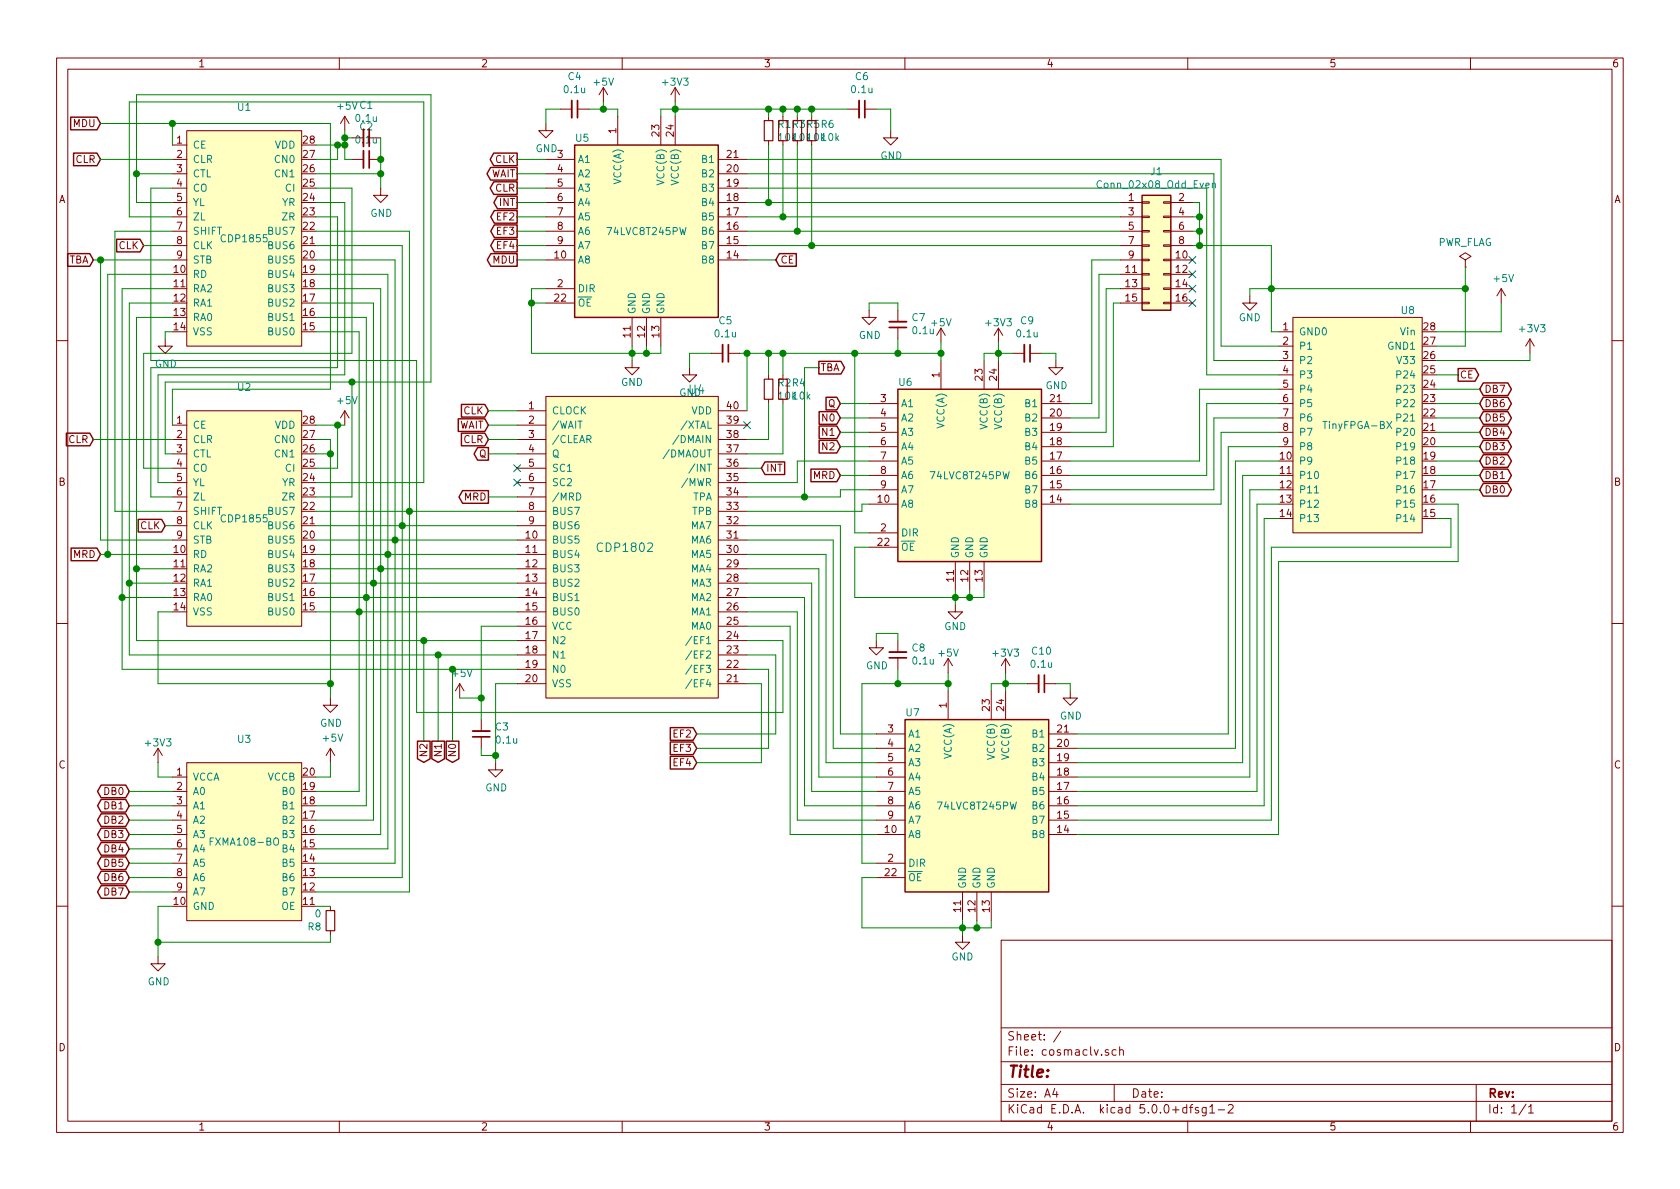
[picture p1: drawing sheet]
<svg xmlns="http://www.w3.org/2000/svg" width="297mm" height="210mm" viewBox="0 0 297 210" stroke-linecap="round" stroke-linejoin="round" font-family="sans-serif">
<g fill="none" stroke="#840000" stroke-width=".18">
<path d="M10 10.3h277v189.9h-277zM12 12.2h273v186.1h-273zM60 10.3v1.9M99.1 19.3h2M102.1 19.3h2M106.7 15.5l-.8 1.3M106.7 15.5v2.5M106.7 15.5l.7 1.3M110 10.3v1.9M119.4 15.5l-.8 1.3M119.4 15.5v2.5M119.4 15.5l.7 1.3"/>
<path d="M149.9 19.3h2M152.9 19.3h2M160 10.3v1.9M210 10.3v1.9M260 10.3v1.9M30.5 38.3h2.5M30.5 35.8h2.5M30.5 33.3h2.5M30.5 30.7h2.5M30.5 28.2h2.5M30.5 25.6h2.5M33 23.1h20.3v38.1h-20.3z"/>
<path d="M61 20.6v2.5M61 20.6l-.8 1.2M61 20.6l.7 1.2M62.2 28.2h2.1M62.2 24.4h2.1M65.3 28.2h2M65.3 24.4h2M67.3 33.3v1.2h1.3l-1.3 1.3-1.3-1.3h1.3M96.5 21.8v1.3h1.3l-1.3 1.3-1.3-1.3h1.3M96.5 38.3h5.1M96.5 35.8h5.1M96.5 33.3h5.1"/>
<path d="M96.5 30.7h5.1M96.5 28.2h5.1M109.2 20.6v5M116.8 20.6v5M119.4 20.6v5M127 38.3h5.1M127 35.8h5.1M127 33.3h5.1M127 30.7h5.1M127 28.2h5.1M135.9 20.6v.7M135.9 24.9v.7"/>
<path d="M138.4 20.6v.7M138.4 24.9v.7M141 20.6v.7M141 24.9v.7M143.5 20.6v.7M143.5 24.9v.7M157.5 23.1v1.3h1.2l-1.2 1.2-1.3-1.2h1.3M198.1 38.3h3.8M198.1 35.8h3.8M201.9 38.2h1.3v.3h-1.3zM201.9 35.7h1.3v.2h-1.3zM205.7 38.2h1.3v.3h-1.3z"/>
<path d="M205.7 35.7h1.3v.2h-1.3zM207 38.3h3.8M207 35.8h3.8M29.2 59.9v1.3h1.3l-1.3 1.3-1.3-1.3h1.3M30.5 46h2.5M30.5 43.4h2.5M30.5 40.9h2.5M96.5 46h5.1M96.5 43.4h5.1M96.5 40.9h5.1M96.5 51h5.1M96.5 53.6h5.1"/>
<path d="M111.8 56.1v5.1M114.3 56.1v5.1M116.8 56.1v5.1M127 46h5.1M127 43.4h5.1M127 40.9h5.1M153.7 54.9v1.2h1.2l-1.2 1.3-1.3-1.3h1.3M158.7 54.9v2M158.7 57.9v2M166.4 58v2.6M166.4 58l-.8 1.3M166.4 58l.7 1.3"/>
<path d="M176.5 58v2.6M176.5 58l-.7 1.3M176.5 58l.8 1.3M198.1 46h3.8M198.1 43.4h3.8M198.1 40.9h3.8M198.1 51h3.8M198.1 53.6h3.8M198.1 48.5h3.8M201.9 53.5h1.3v.2h-1.3zM201.9 50.9h1.3v.3h-1.3zM201.9 48.4h1.3v.2h-1.3z"/>
<path d="M201.9 45.8h1.3v.3h-1.3zM201.9 43.3h1.3v.3h-1.3zM201.9 40.8h1.3v.2h-1.3zM205.7 53.5h1.3v.2h-1.3zM205.7 50.9h1.3v.3h-1.3zM205.7 48.4h1.3v.2h-1.3zM205.7 45.8h1.3v.3h-1.3zM205.7 43.3h1.3v.3h-1.3zM205.7 40.8h1.3v.2h-1.3zM207 46h3.8M207 43.4h3.8M207 40.9h3.8"/>
<path d="M207 51h3.8M207 53.6h3.8M207 48.5h3.8M221 52.3v1.3h1.2l-1.2 1.3-1.3-1.3h1.3M226.1 58.7h2.5M228.6 56.1h22.9v38.1h-22.9zM259.1 46l1-.7-1-.6-1 .6 1 .7v1.2M259.1 47.2h.1M265.4 51l-.7 1.3M265.4 51v2.6M265.4 51l.8 1.3M270.5 59.9l-.8 1.3"/>
<path d="M270.5 59.9v2.6M270.5 59.9l.8 1.3M10 60.2h2M30.5 75.2h2.5M30.5 77.7h2.5M33 72.6h20.3v38.1h-20.3zM61 72.6l-.8 1.3M61 72.6v2.6M61 72.6l.7 1.3M91.4 72.6h5.1M91.4 75.2h5.1M91.4 77.7h5.1"/>
<path d="M96.5 70.1h30.5v53.3h-30.5zM111.8 63.7v1.3h1.2l-1.2 1.3-1.3-1.3h1.3M121.9 65v1.3h1.3l-1.3 1.3-1.3-1.3h1.3M125.7 62.5h2.1M127 72.6h5.1M127 75.2h5.1M127 77.7h5.1M128.8 62.5h2M135.9 66.3v.8M135.9 70.6v.8M138.4 66.3v.8M138.4 70.6v.8"/>
<path d="M153.7 79h5M153.7 76.4h5M153.7 73.9h5M153.7 71.4h5M166.4 63.7v5.1M174 63.7v5.1M176.5 63.7v5.1M179.1 62.5h2M182.1 62.5h2M184.1 79h5.1M184.1 76.4h5.1M184.1 73.9h5.1"/>
<path d="M184.1 71.4h5.1M186.7 63.7v1.3h1.3l-1.3 1.3-1.3-1.3h1.3M226.1 79h2.5M226.1 76.4h2.5M226.1 73.9h2.5M226.1 71.4h2.5M226.1 61.2h2.5M226.1 63.7h2.5M226.1 66.3h2.5M226.1 68.8h2.5M285 60.2h2M30.5 95.5h2.5"/>
<path d="M30.5 93h2.5M30.5 90.4h2.5M30.5 87.9h2.5M30.5 85.3h2.5M30.5 82.8h2.5M30.5 80.3h2.5M91.4 95.5h5.1M91.4 98h5.1M91.4 93h5.1M91.4 90.4h5.1M91.4 87.9h5.1M91.4 85.3h5.1"/>
<path d="M91.4 82.8h5.1M91.4 80.3h5.1M127 95.5h5.1M127 98h5.1M127 93h5.1M127 90.4h5.1M127 87.9h5.1M127 85.3h5.1M127 82.8h5.1M127 80.3h5.1M153.7 89.1h5M153.7 86.6h5"/>
<path d="M153.7 84.1h5M153.7 81.5h5M153.7 94.2h5M153.7 96.8h5M168.9 99.3v5.1M171.4 99.3v5.1M174 99.3v5.1M184.1 89.1h5.1M184.1 86.6h5.1M184.1 84.1h5.1M184.1 81.5h5.1M10 110.3h2"/>
<path d="M91.4 100.6h5.1M91.4 103.1h5.1M91.4 105.7h5.1M91.4 108.2h5.1M91.4 110.7h5.1M91.4 113.3h5.1M91.4 115.8h5.1M91.4 118.4h5.1M127 100.6h5.1M127 103.1h5.1M127 105.7h5.1M127 108.2h5.1"/>
<path d="M127 110.7h5.1M127 113.3h5.1M127 115.8h5.1M127 118.4h5.1M154.9 113.3v1.2h1.3l-1.3 1.3-1.2-1.3h1.2M158.7 113.3v2M158.7 116.3v2.1M167.6 116.5v2.5M167.6 116.5l-.7 1.2M167.6 116.5l.8 1.2M168.9 106.9v1.3h1.3l-1.3 1.3-1.3-1.3h1.3M177.8 116.5v2.5"/>
<path d="M177.8 116.5l-.8 1.2M177.8 116.5l.8 1.2M285 110.3h2M27.9 132.3l-.7 1.3M27.9 132.3v2.6M27.9 132.3l.8 1.3M30.5 139.9h2.5M30.5 137.4h2.5M33 134.9h20.3v27.9h-20.3zM58.4 123.4v1.3h1.3l-1.3 1.3-1.3-1.3h1.3M58.4 132.3l-.7 1.3M58.4 132.3v2.6"/>
<path d="M58.4 132.3l.8 1.3M81.3 120.9l-.8 1.3M81.3 120.9v2.5M81.3 120.9l.7 1.3M85.1 127.2v2.1M85.1 130.3v2M87.6 134.9v1.2h1.3l-1.3 1.3-1.2-1.3h1.2M91.4 120.9h5.1M127 120.9h5.1M154.9 139.9h5.1M154.9 137.4h5.1M154.9 134.9h5.1"/>
<path d="M154.9 132.3h5.1M154.9 129.8h5.1M167.6 122.2v5M175.3 122.2v5M177.8 122.2v5M181.6 120.9h2M184.7 120.9h2M185.4 139.9h5.1M185.4 137.4h5.1M185.4 134.9h5.1M185.4 132.3h5.1M185.4 129.8h5.1"/>
<path d="M189.2 122.2v1.2h1.3l-1.3 1.3-1.2-1.3h1.2M30.5 147.6h2.5M30.5 145h2.5M30.5 142.5h2.5M30.5 152.6h2.5M30.5 155.2h2.5M30.5 150.1h2.5M30.5 157.7h2.5M154.9 147.6h5.1M154.9 145h5.1M154.9 142.5h5.1M154.9 152.6h5.1"/>
<path d="M154.9 155.2h5.1M170.2 157.7v5.1M172.7 157.7v5.1M175.3 157.7v5.1M185.4 147.6h5.1M185.4 145h5.1M185.4 142.5h5.1M10 160.2h2M27.9 169.2v1.2h1.3l-1.3 1.3-1.2-1.3h1.2M58.4 160.3v.7M58.4 164.6v.7M170.2 165.3v1.3h1.2l-1.2 1.3-1.3-1.3h1.3"/>
<path d="M177 166.3h108v32h-108zM285 160.2h2M60 198.3v1.9M110 198.3v1.9M160 198.3v1.9M177 194.8h108M177 191.8h108M177 187.8h108M177 181.8h108M186.5 192.5l-.4 1h1M186.8 193v1M187.6 182.3l-1.3 2"/>
<path d="M196 185.7a.37 .37 0 0 0-.6 .1l.1 .2 .5 .2 .1 .1-.3 .3-.4-.1M197 191.8v3M197.3 185.7l-.4-.1-.3 .3 .1 .6 .2 .1 .4-.1M198 185.7a.37 .37 0 0 1 .6 .1v.8M198 185.1v1.5M210 198.3v1.9M210.3 195.8h.6M210.9 195.3l-.4 .2v1.3M211.9 195.9l-.4-.1-.2 .2 .1 .3 .5 .1v.3h-.6M213.3 195.8v1.2l-.3 .3h-.4M213.3 195.9l-.5-.1-.3 .3 .1 .6 .2 .1 .5-.1M213.9 195.8l.4-.5v1.5"/>
<path d="M213.9 196.8h.9M215.4 196.3h1.1M217.2 195.5l.2-.2h.4l.2 .5-.9 1h.9M260 198.3v1.9M261 191.8v6.5M269.8 195.2l-1.2 2M270.3 195.8l.4-.5v1.5M270.3 196.8h.8"/>
</g>
<g fill="#ffffc2" stroke="#ffffc2" stroke-width=".18">
<path d="M96.5 70.1h30.5v53.3h-30.5z"/>
<path d="M158.7 68.8h25.4v30.5h-25.4z"/>
<path d="M101.6 25.6h25.4v30.5h-25.4z"/>
<path d="M160 127.2h25.4v30.5h-25.4z"/>
<path d="M33 23.1h20.3v38.1h-20.3z"/>
<path d="M33 72.6h20.3v38.1h-20.3z"/>
<path d="M33 134.9h20.3v27.9h-20.3z"/>
<path d="M228.6 56.1h22.9v38.1h-22.9z"/>
<path d="M201.9 34.5h5.1v20.4h-5.1z"/>
</g>
<g fill="none" stroke="#008484" stroke-width=".18">
<path d="M214.4 32.5l.1-.1h.3l.1 .8M214.4 32.4v.8M103.8 77.7l.6-.1v-.5l-.6-.1v1.3M104.1 77.7l.4 .6M120 77l-1.1 1.6M121.1 68.8a.59 .59 0 0 0-.8 .6 .59 .59 0 0 0 .8 .6v-.5h-.2M245.2 74.5l.9 1.3M246.1 74.5l-.9 1.3M102 87.2a.64 .64 0 0 1 .7 .6 .64 .64 0 0 1-.7 .6zM122.9 82l-1.1 1.7M232.4 87.2h.7M122.3 117.6l-1.1 1.6"/>
<path d="M122.3 115.1l-1.1 1.6M122.3 112.5l-1.1 1.6M122.3 120.1l-1.1 1.7M48.5 148.4l.2-.2a.45 .45 0 0 1 .6 .4v.4l-.2 .4h-.5a.92 .92 0 0 1-.1-1z"/>
</g>
<g fill="none" stroke="#840000" stroke-width=".25">
<path d="M12.5 20.7h4.6l.7 1.1-.7 1.2h-4.6zM13 27.1h4.1l.7 1.1-.7 1.1h-4.1zM86.7 29.6h4.7v2.2h-4.7l-.6-1.1zM87.3 27.1h4.1v2.2h-4.1l-.6-1.1zM87.3 32.2h4.1v2.2h-4.1l-.6-1.1zM87.4 37.2h4v2.3h-4l-.6-1.2zM87.4 39.8h4v2.2h-4l-.6-1.1zM88 34.7h3.4v2.2h-3.4l-.7-1.1zM101.6 25.6h25.4v30.5h-25.4zM201.9 34.5h5.1v20.4h-5.1zM12 44.9h3.9l.6 1.1-.6 1.1h-3.9zM20.6 42.3h4.2l.6 1.1-.6 1.1h-4.2z"/>
<path d="M86.8 44.9h4.6v2.2h-4.6l-.6-1.1zM87.4 42.3h4v2.2h-4l-.6-1.1zM137.8 44.9h3v2.2h-3l-.6-1.1zM11.7 76.6h4.2l.6 1.1-.6 1.1h-4.2zM81 74.1h4.7l.7 1.1-.7 1.1h-4.7zM81.6 71.5h4.1l.7 1.1-.7 1.2h-4.1zM81.6 76.6h4.1l.7 1.1-.7 1.1h-4.1zM84.5 79.1h1.9v2.3h-1.9l-.7-1.1zM144.8 63.9h3.9l.6 1.1-.6 1.1h-3.9zM144.8 72.8h3.2l.6 1.1-.6 1.1h-3.2zM144.8 75.3h3.2l.6 1.1-.6 1.2h-3.2zM144.8 77.9h3.2l.6 1.1-.6 1.1h-3.2z"/>
<path d="M146 70.3h2l.6 1.1-.6 1.1h-2zM158.7 68.8h25.4v30.5h-25.4zM257.8 65.2h3l.6 1.1-.6 1.1h-3zM262.3 77.9h4.3l.6 1.1-.6 1.1h-4.3l-.7-1.1zM262.3 75.3h4.3l.6 1.1-.6 1.2h-4.3l-.7-1.2zM262.3 72.8h4.3l.6 1.1-.6 1.1h-4.3l-.7-1.1zM262.3 70.3h4.3l.6 1.1-.6 1.1h-4.3l-.7-1.1zM262.3 67.7h4.3l.6 1.1-.6 1.1h-4.3l-.7-1.1zM12.6 96.9h4.5l.7 1.1-.7 1.2h-4.5zM24.4 91.8h4.2l.6 1.2-.6 1.1h-4.2zM81.8 86.8h4.6v2.2h-4.6l-.6-1.1zM135.3 81.7h3.4v2.2h-3.4l-.7-1.1z"/>
<path d="M143.4 83h4.6l.6 1.1-.6 1.1h-4.6zM262.3 85.5h4.3l.6 1.1-.6 1.1h-4.3l-.7-1.1zM262.3 83h4.3l.6 1.1-.6 1.1h-4.3l-.7-1.1zM262.3 80.4h4.3l.6 1.1-.6 1.1h-4.3l-.7-1.1zM17.9 138.8h4.3l.7 1.1-.7 1.2h-4.3l-.7-1.2zM73.8 131.1h2.2v3.1l-1.1 .6-1.1-.6zM76.4 131.1h2.2v3.1l-1.1 .6-1.1-.6zM78.9 131.1h2.2v3.1l-1.1 .6-1.1-.6zM118.5 128.7h4.1l.6 1.1-.6 1.1h-4.1zM118.5 131.2h4.1l.6 1.1-.6 1.1h-4.1zM118.5 133.8h4.1l.6 1.1-.6 1.1h-4.1zM160 127.2h25.4v30.5h-25.4z"/>
<path d="M17.9 141.4h4.3l.7 1.1-.7 1.1h-4.3l-.7-1.1zM17.9 143.9h4.3l.7 1.1-.7 1.1h-4.3l-.7-1.1zM17.9 146.5h4.3l.7 1.1-.7 1.1h-4.3l-.7-1.1zM17.9 149h4.3l.7 1.1-.7 1.1h-4.3l-.7-1.1zM17.9 151.5h4.3l.7 1.1-.7 1.2h-4.3l-.7-1.2zM17.9 154.1h4.3l.7 1.1-.7 1.1h-4.3l-.7-1.1zM17.9 156.6h4.3l.7 1.1-.7 1.1h-4.3l-.7-1.1z"/>
</g>
<g fill="none" stroke="#008400" stroke-width=".18">
<path d="M99.1 19.3h-2.6v2.5M104.1 19.3h5.1v1.3M106.7 18v1.3M119.4 18v2.6M135.9 19.3v1.3M138.4 19.3v1.3M141 19.3v1.3M143.5 19.3v1.3M149.9 19.3h-33.1v1.3M154.9 19.3h2.6v3.8M17.8 28.2h12.7M17.8 21.8h40.6v47h-27.9v6.4"/>
<path d="M24.1 30.7h6.4M30.5 35.8h-6.4v-19h52.1v50.8h-47v12.7h1.3M30.5 33.3h-3.8v30.4h47v62.3h64.7v-12.7h-6.3M30.5 38.3h-7.6v-20.3h52v67.3h-19M30.5 21.8v3.8M55.9 33.3h6.3v29.2h-36.8v20.3h5.1M55.9 38.3h3.8v26.7h-33v22.9h3.8M55.9 30.7h11.4M55.9 35.8h5.1v30.5h-33.1v19h2.6M55.9 25.6h5.1M59.7 25.6v2.6h-3.8M61 23.1v5.1h1.2"/>
<path d="M61 24.4h1.2M67.3 24.4v8.9M91.4 28.2h5.1M91.4 30.7h5.1M91.4 33.3h5.1M91.4 35.8h5.1M91.4 38.3h5.1M132.1 28.2h83.8v33h10.2M132.1 30.7h82.5v33h11.5M132.1 33.3h81.3v33h12.7M132.1 35.8h66M132.1 38.3h66"/>
<path d="M135.9 25.6v10.2M138.4 25.6v12.7M141 25.6v15.3M143.5 25.6v17.8M210.8 35.8h1.3v7.6M210.8 38.3h1.3M16.5 46h14M17.8 46v49.5h12.7M25.4 43.4h5.1M30.5 51h-8.9v67.4h69.8M30.5 53.6h-7.6v62.2h68.5M30.5 58.7h-1.3v1.2"/>
<path d="M30.5 40.9h-10.2v49.5h10.2M30.5 56.1h-6.4v57.2h67.3M30.5 48.5h-11.5v49.5M55.9 51h11.4v96.6h-11.4M55.9 53.6h10.1v91.4h-10.1M55.9 43.4h15.2v111.8h-15.2M55.9 46h13.9v106.6h-13.9M55.9 58.7h7.6v81.2h-7.6M55.9 56.1h8.9v86.4h-8.9M55.9 48.5h12.7v101.6h-12.7M55.9 40.9h16.5v116.8h-16.5M91.4 46h5.1"/>
<path d="M91.4 43.4h5.1M91.4 40.9h5.1M94 53.6h2.5M96.5 51h-2.5v11.5h22.8v-1.3M132.1 46h5.1M132.1 43.4h66M132.1 40.9h66M153.7 54.9v-1.3h5v1.3M158.7 59.9v2.6M198.1 51h-2.5v25.4h-6.4M198.1 53.6h-1.3v25.4h-7.6M198.1 46h-5.1v25.4h-3.8"/>
<path d="M198.1 48.5h-3.8v25.4h-5.1M210.8 43.4h14v15.3h1.3M210.8 40.9h1.3M259.1 51h-38.1v1.3M259.1 47.2v14h-5.1M265.4 53.6v5.1h-11.4M16.5 77.7h14M55.9 75.2h5.1M55.9 77.7h2.5v45.7M59.7 75.2v7.6h-3.8M62.2 67.6v20.3h-6.3M86.4 72.6h5"/>
<path d="M86.4 75.2h5M86.4 77.7h5M111.8 61.2v2.5M114.3 61.2v1.3M125.7 62.5h-3.8v2.5M130.8 62.5h35.6M132.1 62.5v10.1M135.9 71.4v6.3h-3.8M135.9 62.5v3.8M138.4 71.4v8.9h-6.3M138.4 62.5v3.8M144.8 65h-2.6v22.9"/>
<path d="M148.6 71.4h5.1M148.6 79h5.1M148.6 76.4h5.1M148.6 73.9h5.1M151.1 62.5v31.7h2.6M166.4 60.6v3.1M176.5 60.6v3.1M179.1 62.5h-5.1v1.2M184.1 62.5h2.6v1.2M226.1 71.4h-12.7v12.7h-24.2M226.1 79h-8.9v50.8h-26.7M226.1 76.4h-10.2v12.7h-26.7"/>
<path d="M226.1 73.9h-11.5v12.7h-25.4M226.1 68.8h-14v12.7h-22.9M254 71.4h7.6M254 79h7.6M254 66.3h3.8M254 76.4h7.6M254 73.9h7.6M254 68.8h7.6M270.5 62.5v1.2h-16.5M17.8 98h12.7M29.2 93h1.3M55.9 80.3h2.5"/>
<path d="M55.9 93h35.5M55.9 95.5h35.5M55.9 98h35.5M55.9 90.4h35.5M86.4 80.3h5M86.4 87.9h5M132.1 93h16.5v36.8h6.3M132.1 95.5h15.2v36.8h7.6M132.1 98h13.9v36.9h8.9M132.1 82.8h2.5M148.6 84.1h5.1M153.7 96.8h-2.6v8.9h22.9v-1.3"/>
<path d="M153.7 86.6h-5.1v1.3h-16.5M153.7 89.1h-1.3v1.3h-20.3M153.7 81.5h-12.7v3.8h-8.9M226.1 81.5h-7.7v50.8h-27.9M226.1 84.1h-6.4v50.8h-29.2M226.1 86.6h-5.1v50.8h-30.5M226.1 89.1h-3.9v50.8h-31.7M226.1 91.7h-2.6v50.8h-33M254 91.7h2.5v5.1h-31.7v48.2h-34.3M254 89.1h3.8v10.2h-31.7v48.3h-35.6M254 86.6h7.6M254 84.1h7.6"/>
<path d="M254 81.5h7.6M21.6 105.7h8.9M22.9 103.1h7.6M24.1 100.6h6.4M30.5 108.2h-2.6v12.7h30.5M55.9 105.7h35.5M55.9 100.6h35.5M55.9 103.1h35.5M55.9 108.2h35.5M74.9 113.3v17.8M77.5 115.8v15.3M80 118.4v12.7"/>
<path d="M91.4 110.7h-6.3v16.5M132.1 105.7h10.1v36.8h12.7M132.1 115.8h5.1v14h-14M132.1 118.4h3.8v13.9h-12.7M132.1 100.6h12.7v36.8h10.1M132.1 103.1h11.4v36.8h11.4M132.1 108.2h8.9v36.8h13.9M132.1 110.7h7.6v36.9h15.2M154.9 113.3v-1.3h3.8v1.3M158.7 118.4v2.5M167.6 119v3.2M168.9 104.4v2.5"/>
<path d="M171.4 104.4v1.3M177.8 119v3.2M22.9 139.9h7.6M27.9 134.9v2.5h2.6M58.4 134.9v2.5h-2.5M81.3 123.4h3.8M85.1 132.3v1.3h2.5M91.4 120.9h-3.8v14M132.1 120.9h2.5v14h-11.4M167.6 120.9h-15.2v31.7h2.5M181.6 120.9h-6.3v1.3M186.7 120.9h2.5v1.3"/>
<path d="M22.9 155.2h7.6M22.9 152.6h7.6M22.9 142.5h7.6M22.9 145h7.6M22.9 147.6h7.6M22.9 150.1h7.6M22.9 157.7h7.6M154.9 155.2h-2.5v8.9h22.9v-1.3M30.5 160.3h-2.6v8.9M55.9 160.3h2.5M58.4 165.3v1.3h-30.5M170.2 162.8v2.5"/>
<path d="M172.7 162.8v1.3"/>
</g>
<g fill="#008400" stroke="#008400" stroke-width=".25">
<circle cx="168.9" cy="105.7" r=".51"/>
<circle cx="171.5" cy="105.7" r=".51"/>
<circle cx="166.4" cy="62.5" r=".51"/>
<circle cx="119.4" cy="19.3" r=".51"/>
<circle cx="111.8" cy="62.5" r=".51"/>
<circle cx="114.3" cy="62.5" r=".51"/>
<circle cx="94" cy="53.6" r=".51"/>
<circle cx="151.1" cy="62.5" r=".51"/>
<circle cx="170.2" cy="164.1" r=".51"/>
<circle cx="172.7" cy="164.1" r=".51"/>
<circle cx="167.6" cy="120.9" r=".51"/>
<circle cx="224.8" cy="51" r=".51"/>
<circle cx="259.1" cy="51" r=".51"/>
<circle cx="63.5" cy="108.2" r=".51"/>
<circle cx="64.8" cy="105.7" r=".51"/>
<circle cx="66" cy="103.1" r=".51"/>
<circle cx="67.3" cy="100.6" r=".51"/>
<circle cx="68.6" cy="98" r=".51"/>
<circle cx="69.9" cy="95.5" r=".51"/>
<circle cx="71.1" cy="93" r=".51"/>
<circle cx="72.4" cy="90.4" r=".51"/>
<circle cx="21.6" cy="105.7" r=".51"/>
<circle cx="22.9" cy="103.1" r=".51"/>
<circle cx="24.1" cy="100.6" r=".51"/>
<circle cx="19" cy="98" r=".51"/>
<circle cx="17.8" cy="46" r=".51"/>
<circle cx="62.2" cy="67.6" r=".51"/>
<circle cx="24.1" cy="30.7" r=".51"/>
<circle cx="59.7" cy="75.2" r=".51"/>
<circle cx="59.7" cy="25.6" r=".51"/>
<circle cx="58.4" cy="80.3" r=".51"/>
<circle cx="58.4" cy="120.9" r=".51"/>
<circle cx="135.9" cy="62.5" r=".51"/>
<circle cx="138.4" cy="62.5" r=".51"/>
<circle cx="135.9" cy="19.3" r=".51"/>
<circle cx="138.4" cy="19.3" r=".51"/>
<circle cx="141" cy="19.3" r=".51"/>
<circle cx="143.5" cy="19.3" r=".51"/>
<circle cx="135.9" cy="35.8" r=".51"/>
<circle cx="138.4" cy="38.3" r=".51"/>
<circle cx="141" cy="40.9" r=".51"/>
<circle cx="143.5" cy="43.4" r=".51"/>
<circle cx="61" cy="24.4" r=".51"/>
<circle cx="61" cy="25.6" r=".51"/>
<circle cx="67.3" cy="28.2" r=".51"/>
<circle cx="67.3" cy="30.7" r=".51"/>
<circle cx="106.7" cy="19.3" r=".51"/>
<circle cx="85.1" cy="123.4" r=".51"/>
<circle cx="87.6" cy="133.6" r=".51"/>
<circle cx="132.1" cy="62.5" r=".51"/>
<circle cx="158.8" cy="62.5" r=".51"/>
<circle cx="176.5" cy="62.5" r=".51"/>
<circle cx="158.8" cy="120.9" r=".51"/>
<circle cx="177.8" cy="120.9" r=".51"/>
<circle cx="212.1" cy="38.3" r=".51"/>
<circle cx="212.1" cy="40.9" r=".51"/>
<circle cx="27.9" cy="166.6" r=".51"/>
<circle cx="30.5" cy="21.8" r=".51"/>
<circle cx="142.2" cy="87.9" r=".51"/>
<circle cx="74.9" cy="113.3" r=".51"/>
<circle cx="77.5" cy="115.8" r=".51"/>
<circle cx="80" cy="118.4" r=".51"/>
<circle cx="212.1" cy="43.4" r=".51"/>
</g>
<g fill="none" stroke="#000084" stroke-width=".18">
<path d="M210.2 47.9l1.2 1.2M210.2 50.4l1.2 1.3M210.2 53l1.2 1.2M210.2 45.4l1.2 1.2M211.4 47.9l-1.2 1.2M211.4 50.4l-1.2 1.3M211.4 53l-1.2 1.2M211.4 45.4l-1.2 1.2M131.5 74.6l1.2 1.2M132.7 74.6l-1.2 1.2M90.8 82.2l1.2 1.2M90.8 84.7l1.2 1.2"/>
<path d="M92 82.2l-1.2 1.2M92 84.7l-1.2 1.2"/>
</g>
<path d="M135.1 21.3h1.6v3.6h-1.6zM137.7 21.3h1.5v3.6h-1.5zM140.2 21.3h1.5v3.6h-1.5zM142.7 21.3h1.6v3.6h-1.6zM135.1 67.1h1.6v3.5h-1.6zM137.7 67.1h1.5v3.5h-1.5zM57.7 161h1.5v3.6h-1.5z" fill="none" stroke="#840000" stroke-width=".2"/>
<path d="M101.1 17.8v3M151.9 17.8v3M64.3 22.9v3M64.3 26.7v3M157.2 56.9h3.1M127.8 61v3M181.1 61v3M157.2 115.3h3.1M183.6 119.4v3M83.6 129.3h3" fill="none" stroke="#840000" stroke-width=".33"/>
<path d="M102.1 17.8v3M152.9 17.8v3M65.3 22.9v3M65.3 26.7v3M157.2 57.9h3.1M128.8 61v3M182.1 61v3M157.2 116.3h3.1M184.7 119.4v3M83.6 130.3h3" fill="none" stroke="#840000" stroke-width=".3"/>
<text font-size="2.8" fill="#840000" x="178" y="190.5">Title:</text>
<g font-size="2.1" fill="#008484">
<text x="121.8" y="69.7">U4</text>
<text x="105.9" y="97.6">CDP1802</text>
</g>
<g font-size="2.1" fill="#840000">
<text x="178" y="184">Sheet: /</text>
<text x="178" y="186.7">File: cosmaclv.sch</text>
<text x="178" y="196.9">KiCad E.D.A. kicad 5.0.0+dfsg1-2</text>
<text x="178" y="194.1">Size: A4</text>
<text x="200" y="194.1">Date:</text>
<text x="263" y="194.1">Rev:</text>
<text x="263" y="196.9">Id: 1/1</text>
</g>
<g font-size="1.8" fill="#840000">
<text x="35" y="11.9">1</text>
<text x="85" y="11.9">2</text>
<text x="135" y="11.9">3</text>
<text x="185" y="11.9">4</text>
<text x="235" y="11.9">5</text>
<text x="285" y="11.9">6</text>
<text x="13" y="22.5">MDU</text>
<text x="109" y="23.6" transform="rotate(-90 109 23.6)">1</text>
<text x="13.4" y="28.8">CLR</text>
<text x="31.3" y="25.4">1</text>
<text x="31.3" y="27.9">2</text>
<text x="53.6" y="27.9">27</text>
<text x="53.6" y="25.4">28</text>
<text x="87.6" y="28.8">CLK</text>
<text x="98.6" y="27.9">3</text>
<text x="116.6" y="24.1" transform="rotate(-90 116.6 24.1)">23</text>
<text x="119.1" y="24.1" transform="rotate(-90 119.1 24.1)">24</text>
<text x="128.6" y="27.9">21</text>
<text x="10.4" y="35.9">A</text>
<text x="31.3" y="30.5">3</text>
<text x="31.3" y="33">4</text>
<text x="31.3" y="35.6">5</text>
<text x="53.6" y="35.6">24</text>
<text x="53.6" y="33">25</text>
<text x="53.6" y="30.5">26</text>
<text x="86.7" y="31.4">WAIT</text>
<text x="87.6" y="33.9">CLR</text>
<text x="98.6" y="30.5">4</text>
<text x="98.6" y="33">5</text>
<text x="98.6" y="35.6">6</text>
<text x="128.6" y="35.6">18</text>
<text x="128.6" y="33">19</text>
<text x="128.6" y="30.5">20</text>
<text x="199.5" y="35.6">1</text>
<text x="208.4" y="35.6">2</text>
<text x="285.4" y="35.9">A</text>
<text x="31.3" y="38.1">6</text>
<text x="31.3" y="40.6">7</text>
<text x="53.6" y="40.6">22</text>
<text x="53.6" y="38.1">23</text>
<text x="87.9" y="39">EF2</text>
<text x="87.9" y="41.5">EF3</text>
<text x="88.3" y="36.4">INT</text>
<text x="98.6" y="38.1">7</text>
<text x="98.6" y="40.6">8</text>
<text x="128.6" y="40.6">16</text>
<text x="128.6" y="38.1">17</text>
<text x="199.5" y="38.1">3</text>
<text x="199.5" y="40.6">5</text>
<text x="208.4" y="38.1">4</text>
<text x="208.4" y="40.6">6</text>
<text x="12.1" y="46.6">TBA</text>
<text x="21" y="44.1">CLK</text>
<text x="31.3" y="43.2">8</text>
<text x="31.3" y="45.7">9</text>
<text x="53.6" y="45.7">20</text>
<text x="53.6" y="43.2">21</text>
<text x="87.1" y="46.6">MDU</text>
<text x="87.9" y="44.1">EF4</text>
<text x="98.1" y="45.7">10</text>
<text x="98.6" y="43.2">9</text>
<text x="128.6" y="45.7">14</text>
<text x="128.6" y="43.2">15</text>
<text x="137.9" y="46.6">CE</text>
<text x="199.5" y="43.2">7</text>
<text x="199.5" y="45.7">9</text>
<text x="207.9" y="45.7">10</text>
<text x="208.4" y="43.2">8</text>
<text x="30.8" y="48.3">10</text>
<text x="30.8" y="50.8">11</text>
<text x="30.8" y="53.3">12</text>
<text x="53.6" y="53.3">17</text>
<text x="53.6" y="50.8">18</text>
<text x="53.6" y="48.3">19</text>
<text x="98.1" y="53.3">22</text>
<text x="98.6" y="50.8">2</text>
<text x="199.1" y="48.3">11</text>
<text x="199.1" y="50.8">13</text>
<text x="199.1" y="53.3">15</text>
<text x="207.9" y="48.3">12</text>
<text x="207.9" y="50.8">14</text>
<text x="207.9" y="53.3">16</text>
<text x="30.8" y="55.9">13</text>
<text x="30.8" y="58.4">14</text>
<text x="53.6" y="58.4">15</text>
<text x="53.6" y="55.9">16</text>
<text x="111.5" y="59.6" transform="rotate(-90 111.5 59.6)">11</text>
<text x="114" y="59.6" transform="rotate(-90 114 59.6)">12</text>
<text x="116.6" y="59.6" transform="rotate(-90 116.6 59.6)">13</text>
<text x="226.8" y="58.4">1</text>
<text x="251.8" y="58.4">28</text>
<text x="145" y="65.7">TBA</text>
<text x="226.8" y="61">2</text>
<text x="226.8" y="63.5">3</text>
<text x="251.8" y="63.5">26</text>
<text x="251.8" y="61">27</text>
<text x="155.7" y="71.1">3</text>
<text x="166.1" y="66.8" transform="rotate(-90 166.1 66.8)">1</text>
<text x="173.7" y="67.3" transform="rotate(-90 173.7 67.3)">23</text>
<text x="176.3" y="67.3" transform="rotate(-90 176.3 67.3)">24</text>
<text x="185.7" y="71.1">21</text>
<text x="226.8" y="66">4</text>
<text x="226.8" y="68.6">5</text>
<text x="226.8" y="71.1">6</text>
<text x="251.8" y="71.1">23</text>
<text x="251.8" y="68.6">24</text>
<text x="251.8" y="66">25</text>
<text x="258.1" y="66.9">CE</text>
<text x="262.4" y="69.5">DB7</text>
<text x="31.3" y="74.9">1</text>
<text x="31.3" y="77.5">2</text>
<text x="53.6" y="77.5">27</text>
<text x="53.6" y="74.9">28</text>
<text x="81.1" y="75.8">WAIT</text>
<text x="81.9" y="73.3">CLK</text>
<text x="93.5" y="72.4">1</text>
<text x="93.5" y="74.9">2</text>
<text x="93.5" y="77.5">3</text>
<text x="128.6" y="77.5">38</text>
<text x="128.6" y="74.9">39</text>
<text x="128.6" y="72.4">40</text>
<text x="145.5" y="74.5">N0</text>
<text x="145.5" y="77.1">N1</text>
<text x="146.4" y="72">Q</text>
<text x="155.7" y="73.7">4</text>
<text x="155.7" y="76.2">5</text>
<text x="185.7" y="76.2">19</text>
<text x="185.7" y="73.7">20</text>
<text x="226.8" y="73.7">7</text>
<text x="226.8" y="76.2">8</text>
<text x="251.8" y="76.2">21</text>
<text x="251.8" y="73.7">22</text>
<text x="262.4" y="77.1">DB4</text>
<text x="262.4" y="74.5">DB5</text>
<text x="262.4" y="72">DB6</text>
<text x="12.1" y="78.4">CLR</text>
<text x="31.3" y="80">3</text>
<text x="31.3" y="82.5">4</text>
<text x="53.6" y="82.5">25</text>
<text x="53.6" y="80">26</text>
<text x="81.9" y="78.4">CLR</text>
<text x="84.7" y="80.9">Q</text>
<text x="93.5" y="80">4</text>
<text x="93.5" y="82.5">5</text>
<text x="128.6" y="82.5">36</text>
<text x="128.6" y="80">37</text>
<text x="135.4" y="83.4">INT</text>
<text x="145.5" y="79.6">N2</text>
<text x="155.7" y="78.7">6</text>
<text x="155.7" y="81.3">7</text>
<text x="155.7" y="83.8">8</text>
<text x="185.7" y="83.8">16</text>
<text x="185.7" y="81.3">17</text>
<text x="185.7" y="78.7">18</text>
<text x="226.4" y="81.3">10</text>
<text x="226.4" y="83.8">11</text>
<text x="226.8" y="78.7">9</text>
<text x="251.8" y="83.8">18</text>
<text x="251.8" y="81.3">19</text>
<text x="251.8" y="78.7">20</text>
<text x="262.4" y="82.2">DB2</text>
<text x="262.4" y="79.6">DB3</text>
<text x="10.4" y="85.9">B</text>
<text x="31.3" y="85.1">5</text>
<text x="31.3" y="87.6">6</text>
<text x="53.6" y="87.6">23</text>
<text x="53.6" y="85.1">24</text>
<text x="82.1" y="88.5">MRD</text>
<text x="93.5" y="85.1">6</text>
<text x="93.5" y="87.6">7</text>
<text x="128.6" y="87.6">34</text>
<text x="128.6" y="85.1">35</text>
<text x="143.8" y="84.7">MRD</text>
<text x="155.2" y="88.9">10</text>
<text x="155.7" y="86.4">9</text>
<text x="185.7" y="88.9">14</text>
<text x="185.7" y="86.4">15</text>
<text x="226.4" y="86.4">12</text>
<text x="226.4" y="88.9">13</text>
<text x="251.8" y="88.9">16</text>
<text x="251.8" y="86.4">17</text>
<text x="262.4" y="87.2">DB0</text>
<text x="262.4" y="84.7">DB1</text>
<text x="285.4" y="85.9">B</text>
<text x="24.8" y="93.6">CLK</text>
<text x="31.3" y="90.2">7</text>
<text x="31.3" y="92.7">8</text>
<text x="31.3" y="95.2">9</text>
<text x="53.6" y="95.2">20</text>
<text x="53.6" y="92.7">21</text>
<text x="53.6" y="90.2">22</text>
<text x="93" y="95.2">10</text>
<text x="93.5" y="90.2">8</text>
<text x="93.5" y="92.7">9</text>
<text x="128.6" y="95.2">31</text>
<text x="128.6" y="92.7">32</text>
<text x="128.6" y="90.2">33</text>
<text x="155.7" y="94">2</text>
<text x="226.4" y="91.4">14</text>
<text x="251.8" y="91.4">15</text>
<text x="13" y="98.7">MRD</text>
<text x="30.8" y="97.8">10</text>
<text x="30.8" y="100.3">11</text>
<text x="53.6" y="100.3">18</text>
<text x="53.6" y="97.8">19</text>
<text x="93" y="97.8">11</text>
<text x="93" y="100.3">12</text>
<text x="128.6" y="100.3">29</text>
<text x="128.6" y="97.8">30</text>
<text x="155.2" y="96.5">22</text>
<text x="30.8" y="102.9">12</text>
<text x="30.8" y="105.4">13</text>
<text x="30.8" y="107.9">14</text>
<text x="53.6" y="107.9">15</text>
<text x="53.6" y="105.4">16</text>
<text x="53.6" y="102.9">17</text>
<text x="93" y="102.9">13</text>
<text x="93" y="105.4">14</text>
<text x="93" y="107.9">15</text>
<text x="128.6" y="107.9">26</text>
<text x="128.6" y="105.4">27</text>
<text x="128.6" y="102.9">28</text>
<text x="168.7" y="102.8" transform="rotate(-90 168.7 102.8)">11</text>
<text x="171.2" y="102.8" transform="rotate(-90 171.2 102.8)">12</text>
<text x="173.7" y="102.8" transform="rotate(-90 173.7 102.8)">13</text>
<text x="93" y="110.5">16</text>
<text x="93" y="113">17</text>
<text x="128.6" y="113">24</text>
<text x="128.6" y="110.5">25</text>
<text x="93" y="115.6">18</text>
<text x="93" y="118.1">19</text>
<text x="128.6" y="118.1">22</text>
<text x="128.6" y="115.6">23</text>
<text x="93" y="120.6">20</text>
<text x="128.6" y="120.6">21</text>
<text x="167.4" y="125.2" transform="rotate(-90 167.4 125.2)">1</text>
<text x="175" y="125.7" transform="rotate(-90 175 125.7)">23</text>
<text x="177.5" y="125.7" transform="rotate(-90 177.5 125.7)">24</text>
<text x="119.2" y="130.4">EF2</text>
<text x="157" y="129.5">3</text>
<text x="187" y="129.5">21</text>
<text x="10.4" y="135.9">C</text>
<text x="31.3" y="137.2">1</text>
<text x="53.6" y="137.2">20</text>
<text x="75.6" y="133.6" transform="rotate(-90 75.6 133.6)">N2</text>
<text x="78.1" y="133.6" transform="rotate(-90 78.1 133.6)">N1</text>
<text x="80.6" y="133.6" transform="rotate(-90 80.6 133.6)">N0</text>
<text x="119.2" y="133">EF3</text>
<text x="119.2" y="135.5">EF4</text>
<text x="157" y="132.1">4</text>
<text x="157" y="134.6">5</text>
<text x="157" y="137.2">6</text>
<text x="187" y="137.2">18</text>
<text x="187" y="134.6">19</text>
<text x="187" y="132.1">20</text>
<text x="285.4" y="135.9">C</text>
<text x="18.5" y="140.6">DB0</text>
<text x="18.5" y="143.1">DB1</text>
<text x="31.3" y="139.7">2</text>
<text x="31.3" y="142.2">3</text>
<text x="53.6" y="142.2">18</text>
<text x="53.6" y="139.7">19</text>
<text x="157" y="139.7">7</text>
<text x="157" y="142.2">8</text>
<text x="187" y="142.2">16</text>
<text x="187" y="139.7">17</text>
<text x="18.5" y="145.7">DB2</text>
<text x="18.5" y="148.2">DB3</text>
<text x="31.3" y="144.8">4</text>
<text x="31.3" y="147.3">5</text>
<text x="31.3" y="149.9">6</text>
<text x="53.6" y="149.9">15</text>
<text x="53.6" y="147.3">16</text>
<text x="53.6" y="144.8">17</text>
<text x="156.5" y="147.3">10</text>
<text x="157" y="144.8">9</text>
<text x="187" y="147.3">14</text>
<text x="187" y="144.8">15</text>
<text x="18.5" y="150.7">DB4</text>
<text x="18.5" y="153.3">DB5</text>
<text x="18.5" y="155.8">DB6</text>
<text x="31.3" y="152.4">7</text>
<text x="31.3" y="154.9">8</text>
<text x="53.6" y="154.9">13</text>
<text x="53.6" y="152.4">14</text>
<text x="156.5" y="154.9">22</text>
<text x="157" y="152.4">2</text>
<text x="18.5" y="158.4">DB7</text>
<text x="30.8" y="160">10</text>
<text x="31.3" y="157.5">9</text>
<text x="53.6" y="160">11</text>
<text x="53.6" y="157.5">12</text>
<text x="169.9" y="161.2" transform="rotate(-90 169.9 161.2)">11</text>
<text x="172.5" y="161.2" transform="rotate(-90 172.5 161.2)">12</text>
<text x="175" y="161.2" transform="rotate(-90 175 161.2)">13</text>
<text x="10.4" y="185.9">D</text>
<text x="285.4" y="185.9">D</text>
<text x="35" y="199.9">1</text>
<text x="85" y="199.9">2</text>
<text x="135" y="199.9">3</text>
<text x="185" y="199.9">4</text>
<text x="235" y="199.9">5</text>
<text x="285" y="199.9">6</text>
</g>
<g font-size="1.8" fill="#008484">
<text x="99.8" y="16.5">0.1u</text>
<text x="100.5" y="14.2">C4</text>
<text x="105.1" y="15.2">+5V</text>
<text x="117.3" y="15.2">+3V3</text>
<text x="150.6" y="16.5">0.1u</text>
<text x="151.3" y="14.2">C6</text>
<text x="42.1" y="19.6">U1</text>
<text x="59.7" y="19.4">+5V C1</text>
<text x="63" y="21.6">0.1u</text>
<text x="63.7" y="23.1">C2</text>
<text x="137.6" y="22.6">R1R3R5R6</text>
<text x="34" y="26.3">CE</text>
<text x="34" y="28.8">CLR</text>
<text x="48.6" y="26.3">VDD</text>
<text x="48.8" y="28.8">CN0</text>
<text x="63" y="25.4">0.1u</text>
<text x="94.7" y="26.9">GND</text>
<text x="101.8" y="25.1">U5</text>
<text x="102.1" y="28.8">A1</text>
<text x="124.2" y="28.8">B1</text>
<text x="137.7" y="24.9">10k10k10k10k</text>
<text x="155.7" y="28.2">GND</text>
<text x="34" y="31.4">CTL</text>
<text x="34" y="33.9">CO</text>
<text x="48.8" y="31.4">CN1</text>
<text x="50.5" y="33.9">CI</text>
<text x="102.1" y="31.4">A2</text>
<text x="102.1" y="33.9">A3</text>
<text x="109.9" y="32.4" transform="rotate(-90 109.9 32.4)">VCC(A)</text>
<text x="117.5" y="32.4" transform="rotate(-90 117.5 32.4)">VCC(B)</text>
<text x="120" y="32.4" transform="rotate(-90 120 32.4)">VCC(B)</text>
<text x="124.2" y="33.9">B3</text>
<text x="124.2" y="31.4">B2</text>
<text x="194.4" y="33.3">Conn_02x08_Odd_Even</text>
<text x="203.5" y="31">J1</text>
<text x="34" y="36.4">YL</text>
<text x="34" y="39">ZL</text>
<text x="34" y="41.5">SHIFT</text>
<text x="47.6" y="41.5">BUS7</text>
<text x="49.9" y="36.4">YR</text>
<text x="50" y="39">ZR</text>
<text x="65.5" y="38.3">GND</text>
<text x="102.1" y="36.4">A4</text>
<text x="102.1" y="39">A5</text>
<text x="102.1" y="41.5">A6</text>
<text x="107.6" y="41.6">74LVC8T245PW</text>
<text x="124.2" y="41.5">B6</text>
<text x="124.2" y="39">B5</text>
<text x="124.2" y="36.4">B4</text>
<text x="34" y="44.1">CLK</text>
<text x="34" y="46.6">STB</text>
<text x="39.3" y="42.8">CDP1855</text>
<text x="47.6" y="46.6">BUS5</text>
<text x="47.6" y="44.1">BUS6</text>
<text x="102.1" y="46.6">A8</text>
<text x="102.1" y="44.1">A7</text>
<text x="124.2" y="46.6">B8</text>
<text x="124.2" y="44.1">B7</text>
<text x="254.1" y="43.5">PWR_FLAG</text>
<text x="34" y="49.1">RD</text>
<text x="34" y="51.7">RA2</text>
<text x="47.6" y="51.7">BUS3</text>
<text x="47.6" y="49.1">BUS4</text>
<text x="102.1" y="51.7">DIR</text>
<text x="264.2" y="49.9">+5V</text>
<text x="34" y="54.2">RA1</text>
<text x="34" y="56.8">RA0</text>
<text x="34" y="59.3">VSS</text>
<text x="47.6" y="59.3">BUS0</text>
<text x="47.6" y="56.8">BUS1</text>
<text x="47.6" y="54.2">BUS2</text>
<text x="102.1" y="54.2">OE</text>
<text x="112.4" y="55.6" transform="rotate(-90 112.4 55.6)">GND</text>
<text x="114.9" y="55.6" transform="rotate(-90 114.9 55.6)">GND</text>
<text x="117.5" y="55.6" transform="rotate(-90 117.5 55.6)">GND</text>
<text x="126.5" y="59.7">0.1u</text>
<text x="127.2" y="57.3">C5</text>
<text x="151.8" y="59.9">GND</text>
<text x="161.3" y="56.8">C7</text>
<text x="161.5" y="59.1">0.1u</text>
<text x="164.8" y="57.7">+5V</text>
<text x="174.4" y="57.7">+3V3</text>
<text x="179.9" y="59.7">0.1u</text>
<text x="180.5" y="57.3">C9</text>
<text x="219" y="56.8">GND</text>
<text x="229.6" y="59.3">GND0</text>
<text x="247.7" y="59.3">Vin</text>
<text x="247.8" y="55.5">U8</text>
<text x="268.8" y="58.8">+3V3</text>
<text x="27.4" y="65">GND</text>
<text x="229.6" y="61.8">P1</text>
<text x="229.6" y="64.4">P2</text>
<text x="245.5" y="61.8">GND1</text>
<text x="247.3" y="64.4">V33</text>
<text x="42.1" y="69.1">U2</text>
<text x="59.7" y="71.5">+5V</text>
<text x="109.8" y="68.2">GND</text>
<text x="137.6" y="68.3">R2R4</text>
<text x="137.7" y="70.7">10k10k</text>
<text x="159" y="68.2">U6</text>
<text x="184.9" y="68.8">GND</text>
<text x="229.6" y="66.9">P3</text>
<text x="229.6" y="69.5">P4</text>
<text x="247.3" y="69.5">P23</text>
<text x="247.3" y="66.9">P24</text>
<text x="34" y="75.8">CE</text>
<text x="48.6" y="75.8">VDD</text>
<text x="97.5" y="73.3">CLOCK</text>
<text x="97.5" y="75.8">/WAIT</text>
<text x="120.9" y="75.8">/XTAL</text>
<text x="122.3" y="73.3">VDD</text>
<text x="159.3" y="72">A1</text>
<text x="159.3" y="74.5">A2</text>
<text x="159.3" y="77.1">A3</text>
<text x="167" y="75.5" transform="rotate(-90 167 75.5)">VCC(A)</text>
<text x="174.6" y="75.5" transform="rotate(-90 174.6 75.5)">VCC(B)</text>
<text x="177.2" y="75.5" transform="rotate(-90 177.2 75.5)">VCC(B)</text>
<text x="181.4" y="77.1">B3</text>
<text x="181.4" y="74.5">B2</text>
<text x="181.4" y="72">B1</text>
<text x="229.6" y="72">P5</text>
<text x="229.6" y="74.5">P6</text>
<text x="229.6" y="77.1">P7</text>
<text x="234.2" y="75.9">TinyFPGA-BX</text>
<text x="247.3" y="77.1">P20</text>
<text x="247.3" y="74.5">P21</text>
<text x="247.3" y="72">P22</text>
<text x="34" y="78.4">CLR</text>
<text x="34" y="80.9">CTL</text>
<text x="34" y="83.4">CO</text>
<text x="48.8" y="80.9">CN1</text>
<text x="48.8" y="78.4">CN0</text>
<text x="50.5" y="83.4">CI</text>
<text x="97.5" y="78.4">/CLEAR</text>
<text x="97.5" y="80.9">Q</text>
<text x="97.5" y="83.4">SC1</text>
<text x="117.7" y="80.9">/DMAOUT</text>
<text x="119.7" y="78.4">/DMAIN</text>
<text x="122.6" y="83.4">/INT</text>
<text x="159.3" y="79.6">A4</text>
<text x="159.3" y="82.2">A5</text>
<text x="181.4" y="82.2">B5</text>
<text x="181.4" y="79.6">B4</text>
<text x="229.6" y="82.2">P9</text>
<text x="229.6" y="79.6">P8</text>
<text x="247.3" y="82.2">P18</text>
<text x="247.3" y="79.6">P19</text>
<text x="34" y="86">YL</text>
<text x="34" y="88.5">ZL</text>
<text x="49.9" y="86">YR</text>
<text x="50" y="88.5">ZR</text>
<text x="97.5" y="86">SC2</text>
<text x="97.5" y="88.5">/MRD</text>
<text x="121.1" y="86">/MWR</text>
<text x="122.5" y="88.5">TPA</text>
<text x="159.3" y="89.8">A8</text>
<text x="159.3" y="84.7">A6</text>
<text x="159.3" y="87.2">A7</text>
<text x="164.8" y="84.8">74LVC8T245PW</text>
<text x="181.4" y="89.8">B8</text>
<text x="181.4" y="87.2">B7</text>
<text x="181.4" y="84.7">B6</text>
<text x="229.6" y="84.7">P10</text>
<text x="229.6" y="87.2">P11</text>
<text x="229.6" y="89.8">P12</text>
<text x="247.3" y="89.8">P15</text>
<text x="247.3" y="87.2">P16</text>
<text x="247.3" y="84.7">P17</text>
<text x="34" y="91.1">SHIFT</text>
<text x="34" y="93.6">CLK</text>
<text x="39.3" y="92.4">CDP1855</text>
<text x="47.6" y="93.6">BUS6</text>
<text x="47.6" y="91.1">BUS7</text>
<text x="97.5" y="91.1">BUS7</text>
<text x="97.5" y="93.6">BUS6</text>
<text x="122.3" y="93.6">MA7</text>
<text x="122.5" y="91.1">TPB</text>
<text x="159.3" y="94.9">DIR</text>
<text x="229.6" y="92.3">P13</text>
<text x="247.3" y="92.3">P14</text>
<text x="34" y="98.7">RD</text>
<text x="34" y="101.2">RA2</text>
<text x="34" y="96.1">STB</text>
<text x="47.6" y="101.2">BUS3</text>
<text x="47.6" y="98.7">BUS4</text>
<text x="47.6" y="96.1">BUS5</text>
<text x="97.5" y="96.1">BUS5</text>
<text x="97.5" y="98.7">BUS4</text>
<text x="97.5" y="101.2">BUS3</text>
<text x="122.3" y="101.2">MA4</text>
<text x="122.3" y="98.7">MA5</text>
<text x="122.3" y="96.1">MA6</text>
<text x="159.3" y="97.4">OE</text>
<text x="169.5" y="98.8" transform="rotate(-90 169.5 98.8)">GND</text>
<text x="172.1" y="98.8" transform="rotate(-90 172.1 98.8)">GND</text>
<text x="174.6" y="98.8" transform="rotate(-90 174.6 98.8)">GND</text>
<text x="34" y="103.8">RA1</text>
<text x="34" y="106.3">RA0</text>
<text x="47.6" y="106.3">BUS1</text>
<text x="47.6" y="103.8">BUS2</text>
<text x="97.5" y="103.8">BUS2</text>
<text x="97.5" y="106.3">BUS1</text>
<text x="122.3" y="106.3">MA2</text>
<text x="122.3" y="103.8">MA3</text>
<text x="34" y="108.8">VSS</text>
<text x="47.6" y="108.8">BUS0</text>
<text x="97.5" y="108.8">BUS0</text>
<text x="97.5" y="111.4">VCC</text>
<text x="97.5" y="113.9">N2</text>
<text x="122.3" y="113.9">/EF1</text>
<text x="122.3" y="111.4">MA0</text>
<text x="122.3" y="108.8">MA1</text>
<text x="167" y="111.4">GND</text>
<text x="80.1" y="119.7">+5V</text>
<text x="97.5" y="116.5">N1</text>
<text x="97.5" y="119">N0</text>
<text x="122.3" y="119">/EF3</text>
<text x="122.3" y="116.5">/EF2</text>
<text x="153.1" y="118.4">GND</text>
<text x="161.3" y="115.2">C8</text>
<text x="161.5" y="117.5">0.1u</text>
<text x="166" y="116.1">+5V</text>
<text x="175.7" y="116.1">+3V3</text>
<text x="182.4" y="118.1">0.1u</text>
<text x="182.5" y="115.8">C10</text>
<text x="97.5" y="121.5">VSS</text>
<text x="122.3" y="121.5">/EF4</text>
<text x="25.9" y="132">+3V3</text>
<text x="42.1" y="131.4">U3</text>
<text x="56.6" y="128.5">GND</text>
<text x="57.2" y="131.2">+5V</text>
<text x="87.6" y="129.2">C3</text>
<text x="87.8" y="131.5">0.1u</text>
<text x="160.2" y="126.7">U7</text>
<text x="160.5" y="130.4">A1</text>
<text x="182.7" y="130.4">B1</text>
<text x="187.4" y="127.2">GND</text>
<text x="160.5" y="133">A2</text>
<text x="160.5" y="135.5">A3</text>
<text x="168.3" y="134" transform="rotate(-90 168.3 134)">VCC(A)</text>
<text x="175.9" y="134" transform="rotate(-90 175.9 134)">VCC(B)</text>
<text x="178.4" y="134" transform="rotate(-90 178.4 134)">VCC(B)</text>
<text x="182.7" y="135.5">B3</text>
<text x="182.7" y="133">B2</text>
<text x="34" y="138">VCCA</text>
<text x="34" y="140.6">A0</text>
<text x="34" y="143.1">A1</text>
<text x="47.3" y="138">VCCB</text>
<text x="50.1" y="143.1">B1</text>
<text x="50.1" y="140.6">B0</text>
<text x="85.8" y="139.9">GND</text>
<text x="160.5" y="138">A4</text>
<text x="160.5" y="140.6">A5</text>
<text x="160.5" y="143.1">A6</text>
<text x="166" y="143.2">74LVC8T245PW</text>
<text x="182.7" y="143.1">B6</text>
<text x="182.7" y="140.6">B5</text>
<text x="182.7" y="138">B4</text>
<text x="34" y="145.7">A2</text>
<text x="34" y="148.2">A3</text>
<text x="37.6" y="149.5">FXMA108-BO</text>
<text x="50.1" y="148.2">B3</text>
<text x="50.1" y="145.7">B2</text>
<text x="160.5" y="148.2">A8</text>
<text x="160.5" y="145.7">A7</text>
<text x="182.7" y="148.2">B8</text>
<text x="182.7" y="145.7">B7</text>
<text x="34" y="150.7">A4</text>
<text x="34" y="153.3">A5</text>
<text x="34" y="155.8">A6</text>
<text x="50.1" y="155.8">B6</text>
<text x="50.1" y="153.3">B5</text>
<text x="50.1" y="150.7">B4</text>
<text x="160.5" y="153.3">DIR</text>
<text x="160.5" y="155.8">OE</text>
<text x="34" y="160.9">GND</text>
<text x="34" y="158.4">A7</text>
<text x="49.8" y="160.9">OE</text>
<text x="50.1" y="158.4">B7</text>
<text x="170.8" y="157.2" transform="rotate(-90 170.8 157.2)">GND</text>
<text x="173.4" y="157.2" transform="rotate(-90 173.4 157.2)">GND</text>
<text x="175.9" y="157.2" transform="rotate(-90 175.9 157.2)">GND</text>
<text x="54.5" y="164.5">R8</text>
<text x="55.8" y="162.2">0</text>
<text x="168.2" y="169.8">GND</text>
<text x="26.1" y="174.2">GND</text>
</g>
</svg>
